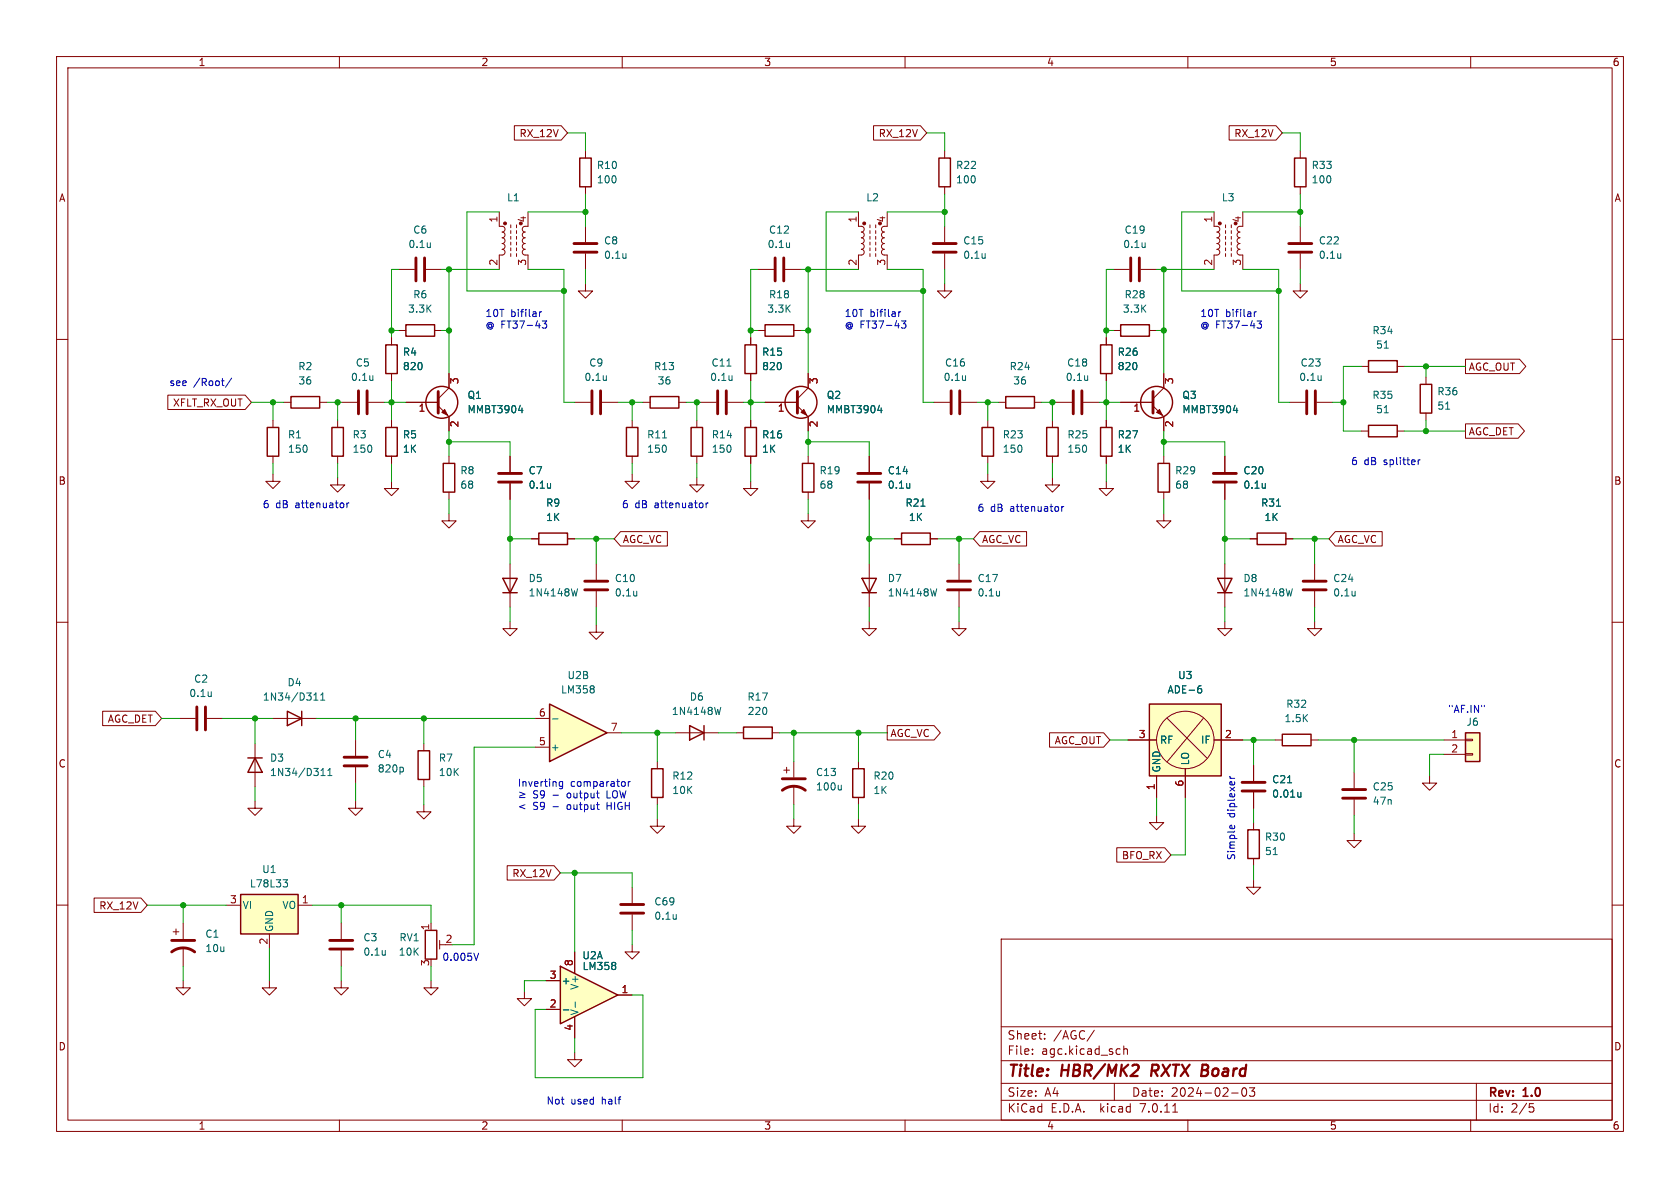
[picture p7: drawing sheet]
<svg xmlns="http://www.w3.org/2000/svg" width="297mm" height="210mm" viewBox="0 0 297 210" stroke-linecap="round" stroke-linejoin="round" font-family="sans-serif">
<g fill="none" stroke="#840000" stroke-width=".18">
<path d="M10 10h277v190h-277zM12 12h273v186h-273zM60 10v2M110 10v2M160 10v2M210 10v2M260 10v2M151.8 37.5v2.5l.7 .1 .3 .4-.2 .4-.3 .1 .3 .1 .2 .4-.2 .4-.3 .1 .3 .1 .2 .3-.1 .5-.4 .2 .4 .1 .1 .5-.2 .3-.3 .1 .3 .1 .2 .4-.3 .4-.7 .1v2.5M153.8 39.8v.5M154.8 39.8v.5M156.8 37.5v2.5M167 26.7v1.2"/>
<path d="M167 33v1.3M214.6 37.5v2.5l.8 .1 .2 .4-.1 .4-.4 .1 .4 .1 .1 .4-.1 .4-.4 .1 .3 .1 .2 .3-.1 .5-.4 .2 .4 .1 .1 .5-.2 .3-.3 .1 .4 .1 .1 .4-.3 .4-.7 .1v2.5M216.7 39.8v.5M217.7 39.8v.5M219.7 37.5v2.5M229.9 26.7v1.2M229.9 33v1.3M10 60h2M69.2 59.7v1.3M70.5 58.4h1.3M70.5 47.6h2.8M75.3 47.6h2.8"/>
<path d="M76.8 58.4h1.3M132.7 59.7v1.3M134 58.4h1.3M134 47.6h2.8M138.8 47.6h2.8M140.3 58.4h1.3M153.8 40.8v.5M153.8 41.8v.5M153.8 42.8v.5M153.8 43.8v.5M153.8 44.8v.5M154.8 40.8v.5"/>
<path d="M154.8 41.8v.5M154.8 42.8v.5M154.8 43.8v.5M154.8 44.8v.5M156.3 40l-.3 .1-.2 .4 .2 .4 .3 .1-.3 .1-.2 .3 .1 .4 .4 .2-.4 .2v.5l.1 .3 .3 .1-.3 .1-.2 .4 .2 .3 .3 .2-.3 .1-.2 .4 .3 .4 .7 .1v2.5M167 50.2v1.2h1.3l-1.3 1.3-1.3-1.3h1.3M167 40v2.8M167 44.8v2.8M195.6 59.7v1.3M196.8 58.4h1.3M196.8 47.6h2.8M201.7 47.6h2.8"/>
<path d="M203.2 58.4h1.3M216.7 40.8v.5M216.7 41.8v.5M216.7 42.8v.5M216.7 43.8v.5M216.7 44.8v.5M217.7 40.8v.5M217.7 41.8v.5M217.7 42.8v.5M217.7 43.8v.5M217.7 44.8v.5M219.2 40l-.3 .1-.2 .4 .1 .4 .4 .1-.3 .1-.2 .3 .1 .4 .4 .2-.4 .2-.1 .5 .2 .3 .3 .1-.4 .1-.1 .4 .2 .3 .3 .2-.4 .1-.1 .4 .3 .4 .7 .1v2.5"/>
<path d="M229.9 50.2v1.2h1.2l-1.2 1.3-1.3-1.3h1.3M229.9 40v2.8M229.9 44.8v2.8M285 60h2M48.3 74.3v1.3M50.2 71.1h1.2M56.5 71.1h1.3M59.7 74.3v1.3M60.3 71.1h2.8M65.2 71.1h2.7M69.2 66v1.3M69.2 74.3v1.3"/>
<path d="M71.8 71.1h5.7M77.5 71.8l1.9 1.9v2.5M79.4 66v2.6l-1.9 1.9M132.7 66v1.3M132.7 74.3v1.3M135.3 71.1h5.7M141 71.8l1.9 1.9v2.5M142.9 66v2.6l-1.9 1.9M165.1 71.1h2.8M169.9 71.1h2.8M174.6 74.3v1.3M176.5 71.1h1.3"/>
<path d="M182.9 71.1h1.2M186.1 74.3v1.3M186.7 71.1h2.8M191.5 71.1h2.8M195.6 66v1.3M195.6 74.3v1.3M198.1 71.1h5.7M203.8 71.8l1.9 1.9v2.5M205.7 66v2.6l-1.9 1.9M228 71.1h2.8M232.8 71.1h2.8M240.7 64.8h1.2"/>
<path d="M240.7 76.2h1.2M247 64.8h1.3M247 76.2h1.3M252.1 66.7v1.2M252.1 73v1.3M48.3 83.8v1.3h1.2l-1.2 1.3-1.3-1.3h1.3M48.3 80.6v1.3M59.7 84.5v1.2h1.3l-1.3 1.3-1.3-1.3h1.3M59.7 80.6v1.3M69.2 85.1v1.3h1.3l-1.3 1.2-1.3-1.2h1.3M69.2 80.6v1.3M79.4 90.8v1.3h1.2l-1.2 1.2-1.3-1.2h1.3"/>
<path d="M79.4 80.6v1.3M79.4 87v1.3M90.2 80.6v2.8M90.2 85.5v2.8M90.2 99.7v7.6M94 95.3h1.2M100.3 95.3h1.3M105.4 99.7v2.8M111.8 83.8v1.3h1.2l-1.2 1.3-1.3-1.3h1.3M123.2 84.5v1.2h1.3l-1.3 1.3-1.3-1.3h1.3M132.7 85.1v1.3h1.3l-1.3 1.2-1.3-1.2h1.3M132.7 80.6v1.3"/>
<path d="M142.9 90.8v1.3h1.2l-1.2 1.2-1.3-1.2h1.3M153.7 99.7v7.6M169.5 99.7v2.8M174.6 83.8v1.3h1.3l-1.3 1.3-1.2-1.3h1.2M174.6 80.6v1.3M186.1 84.5v1.2h1.2l-1.2 1.3-1.3-1.3h1.3M186.1 80.6v1.3M195.6 85.1v1.3h1.2l-1.2 1.2-1.3-1.2h1.3M195.6 80.6v1.3M205.7 80.6v1.3M205.7 87v1.3M216.5 80.6v2.8"/>
<path d="M216.5 85.5v2.8M10 110h2M90.2 109.9v1.2h1.2l-1.2 1.3-1.3-1.3h1.3M105.4 110.5v1.3h1.3l-1.3 1.2-1.3-1.2h1.3M105.4 104.5v2.8M153.7 109.9v1.2h1.2l-1.2 1.3-1.3-1.3h1.3M169.5 109.9v1.2h1.3l-1.3 1.3-1.2-1.3h1.2M169.5 104.5v2.8M285 110h2M31.7 127h2.8M36.6 127h2.8M45.1 131.4v7.7"/>
<path d="M48.3 127h7.6M62.9 130.8v2.8M62.9 135.6v2.8M74.9 131.4v1.3M74.9 137.8v1.3M116.2 134.6v1.3M119.4 129.5h7.6M130.2 129.5h1.2M136.5 129.5h1.3M138.6 136.1h1M139.1 135.6v1.1M140.3 134.6v2.8"/>
<path d="M140.3 138.9v3.3M10 160h2M45.1 141.6v1.3h1.3l-1.3 1.2-1.3-1.2h1.3M62.9 141.6v1.3h1.2l-1.2 1.2-1.3-1.2h1.3M74.9 142.2v1.3h1.3l-1.3 1.3-1.2-1.3h1.2M111.8 156.8v2.8M116.2 144.8v1.3h1.3l-1.3 1.2-1.3-1.2h1.3M116.2 141v1.2M140.3 144.8v1.3h1.3l-1.3 1.2-1.2-1.2h1.2M151.8 144.8v1.3h1.2l-1.2 1.2-1.3-1.2h1.3M285 160h2M30.6 164.7h1"/>
<path d="M31.1 164.2v1M32.4 173.4v1.2h1.3l-1.3 1.3-1.3-1.3h1.3M32.4 163.2v2.8M32.4 167.5v3.3M40 160h2.5M47.6 173.4v1.2h1.3l-1.3 1.3-1.2-1.3h1.2M47.6 165.1v2.5M52.7 160h2.5M60.3 173.4v1.2h1.3l-1.3 1.3-1.2-1.3h1.2M60.3 163.2v2.8M60.3 168v2.8M76.2 173.4v1.2h1.3l-1.3 1.3-1.3-1.3h1.3"/>
<path d="M76.2 163.2v1.3M77.7 166.2v1.6M77.7 167h1M101.6 168.3v3.8M101.6 179.7v3.8M111.8 161.7v2.8M177 166h108v32h-108zM60 198v2M110 198v2M160 198v2M177 194.5h108M177 191.5h108"/>
<path d="M177 187.5h108M177 181.5h108M182.5 186.3v.1M182.5 185.5v.1M184.7 183.6v.1M184.7 182.8v.1M193.5 182.1l-1.3 2M197 191.5v3M197.9 185.4l.1 .1M198 186.3l-.1 .1M198.7 184.9v1.5M198.7 185.5l.2-.1 .3 .1 .1 .9"/>
<path d="M207.3 196.6h.9M210 198v2M217.7 193.2h1.2M219.7 192.4l.2-.1a.81 .81 0 0 1 .6 .6 .81 .81 0 0 1-.3 .8l-.2 .1a.81 .81 0 0 1-.3-1.4zM220.9 192.3h.9l-.5 .6 .4 .1v.7l-.2 .1h-.4l-.2-.1M260 198v2M261 191.5v6.5M270.4 195.1h.7M270.5 195.7h.4l.3 .3-.2 .5-.5 .1"/>
</g>
<path d="M203.6 189.3h.8M203.7 188.2l-.2 2" fill="none" stroke="#840000" stroke-width=".4"/>
<g fill="none" stroke="#840000" stroke-width=".25">
<path d="M166 27.9h2v5.1h-2zM228.9 27.9h2v5.1h-2zM71.8 57.4h5v2h-5zM135.3 57.4h5v2h-5zM198.1 57.4h5.1v2h-5.1zM47.2 75.6h2.1v5h-2.1zM51.4 70.1h5.1v2h-5.1zM58.7 75.6h2v5h-2zM68.2 61h2v5h-2zM68.2 75.6h2v5h-2zM131.7 61h2v5h-2zM131.7 75.6h2v5h-2z"/>
<path d="M173.6 75.6h2v5h-2zM177.8 70.1h5.1v2h-5.1zM185 75.6h2.1v5h-2.1zM194.6 75.6h2v5h-2zM194.6 61h2v5h-2zM241.9 63.8h5.1v2h-5.1zM241.9 75.2h5.1v2h-5.1zM251.1 67.9h2v5.1h-2zM78.4 81.9h2v5.1h-2zM95.2 94.2h5.1v2.1h-5.1zM204.7 81.9h2.1v5.1h-2.1zM88.9 102.2h2.5l-1.2 2.6z"/>
<path d="M88.9 104.8h2.5M152.4 102.2h2.5l-1.2 2.6zM152.4 104.8h2.5M43.8 134h2.6M45.1 134l1.3 2.5h-2.6zM50.8 125.7l2.5 1.3-2.5 1.3zM53.3 125.7v2.6M73.9 132.7h2v5.1h-2zM115.2 135.9h2v5.1h-2zM121.9 128.3l2.6 1.2-2.6 1.3zM124.5 128.3v2.5M131.4 128.5h5.1v2.1h-5.1z"/>
<path d="M42.5 158.1h10.2v7h-10.2zM75.2 164.5h2v5h-2z"/>
<circle cx="78.1" cy="71.1" r="2.82"/>
<circle cx="141.6" cy="71.1" r="2.82"/>
<circle cx="204.5" cy="71.1" r="2.82"/>
</g>
<g fill="none" stroke="#840000" stroke-width=".51">
<path d="M73.5 45.6v4.1M75.1 45.6v4.1M137 45.6v4.1M138.6 45.6v4.1M165 43.1h4M165 44.6h4M199.9 45.6v4.1M201.4 45.6v4.1M227.8 43.1h4.1M227.8 44.6h4.1M63.4 69.1v4.1M64.9 69.1v4.1"/>
<path d="M77.5 69.2v3.8M141 69.2v3.8M168.1 69.1v4.1M169.7 69.1v4.1M189.7 69.1v4.1M191.3 69.1v4.1M203.8 69.2v3.8M231 69.1v4.1M232.5 69.1v4.1M88.1 83.7h4.1M88.1 85.2h4.1M214.5 83.7h4.1"/>
<path d="M214.5 85.2h4.1M103.4 102.7h4M103.4 104.3h4M167.5 102.7h4.1M167.5 104.3h4.1M34.8 125v4M36.3 125v4M60.8 133.9h4.1M60.8 135.4h4.1M138.3 139.7a3.3 3.3 0 0 1 4.1 0M138.3 137.7h4.1M109.7 159.9h4.1"/>
<path d="M30.4 168.3a3.3 3.3 0 0 1 4 0M30.4 166.2h4M58.3 166.2h4.1M58.3 167.8h4.1M109.7 161.4h4.1"/>
</g>
<g fill="none" stroke="#006464" stroke-width=".18">
<path d="M76.1 42.9v.9M76.1 43.6l-.1 .1M139.6 42.9v.9M139.6 43.6l-.1 .1M174.2 44.8v.9M174.2 45.5l-.1 .1M202.4 42.9v.9M202.4 43.6v.1M237 44.8v.9M237 45.5v.1M65.9 66.4v.9M65.9 67.1v.1"/>
<path d="M91.7 72.5h.8M92.3 72.1v.9M155.2 72.5h.8M155.8 72.1v.9M170.7 66.4v.9M170.7 67.1l-.1 .1M192.3 66.4v.9M192.3 67.1l-.1 .1M218 72.5h.8M218.6 72.1v.9M233.6 66.4v.9M233.6 67.1l-.1 .1"/>
<path d="M244.7 61.5h.7M244.7 73h.7M255.6 72.3h.7M97.3 85.5v.8M97.3 86.2h.1M223.7 85.5v.8M223.7 86.2h-.1M102.1 104.1l-.3 1.3M112.6 104.5v.9M112.6 105.2l-.1 .1M165.6 104.1l-.3 1.3M176.7 104.5v.9"/>
<path d="M176.7 105.2l-.1 .1M37.3 122.3v.8M37.3 123v.1M55.5 123.8h.7M55.5 122.9l.3-.4v1.3M56.7 123.8h.7M56.7 122.9l.4-.4v1.3M56.7 137.1h.8M56.7 136.2l.4-.4v1.3M58 137.1h.7M58 136.2l.3-.4v1.3M71.1 135.6l.2 .3v.3l-.2 .3"/>
<path d="M127.4 125l-.3 1.3M148.7 138.8v.8M148.7 139.5l-.2 .1M50 155.5h.8l-.4 .5 .4 .1v.4l-.2 .3h-.4M68.1 168v.9M68.1 168.7v.1M101.7 177.1v1M119.6 161.7v.8M119.6 162.4h-.1"/>
</g>
<g fill="#840000" stroke="#840000" stroke-width=".18">
<path d="M78.1 72.9l.5-.5 .5 1z"/>
<path d="M204.5 72.9l.5-.5 .5 1z"/>
<path d="M141.6 72.9l.5-.5 .5 1z"/>
<circle cx="215.6" cy="39.5" r=".25"/>
<circle cx="152.8" cy="39.5" r=".25"/>
</g>
<path d="M42.5 158.1h10.2v7h-10.2z" fill="#ffffc2" stroke="#ffffc2" stroke-width=".18"/>
<path d="M97.2 124.5l10.1 5-10.1 5.1z" fill="#ffffc2"/>
<path d="M114.9 70.1h5.1v2h-5.1zM141.9 81.9h2v5.1h-2zM159.4 94.2h5.1v2.1h-5.1zM215.3 102.2h2.5l-1.3 2.6zM215.3 104.8h2.5M97.2 124.5l10.1 5-10.1 5.1zM150.7 135.9h2.1v5.1h-2.1zM259.1 129.5h2.5v5.1h-2.5z" fill="none" stroke="#840000" stroke-width=".25"/>
<g fill="none" stroke="#840000" stroke-width=".18">
<path d="M88.3 37.5v2.5l.7 .1 .3 .4-.2 .4-.3 .1 .3 .1 .2 .4-.2 .4-.3 .1 .3 .1 .2 .3-.1 .5-.4 .2 .4 .1 .1 .5-.2 .3-.3 .1 .3 .1 .2 .4-.3 .4-.7 .1v2.5M90.3 39.8v.5M91.3 39.8v.5M93.3 37.5v2.5M90.3 40.8v.5M90.3 41.8v.5M90.3 42.8v.5M90.3 43.8v.5M90.3 44.8v.5M91.3 40.8v.5M91.3 41.8v.5M91.3 42.8v.5"/>
<path d="M91.3 43.8v.5M91.3 44.8v.5M92.8 40l-.3 .1-.2 .4 .2 .4 .3 .1-.3 .1-.2 .3 .1 .4 .4 .2-.4 .2v.5l.1 .3 .3 .1-.3 .1-.2 .4 .2 .3 .3 .2-.3 .1-.2 .4 .3 .4 .7 .1v2.5M103.5 40v2.8M103.5 44.8v2.8M113.7 71.1h1.2M120 71.1h1.3M123.8 71.1h2.8M128.7 71.1h2.7M142.9 80.6v1.3M142.9 87v1.3M153.7 80.6v2.8"/>
<path d="M153.7 85.5v2.8M158.1 95.3h1.3M164.5 95.3h1.2M216.5 99.7v7.6M216.5 109.9v1.2h1.3l-1.3 1.3-1.2-1.3h1.2M94.6 132.1h2.6M94.6 127h2.6M107.3 129.5h2.6M151.8 134.6v1.3M239.4 136.5v2.8M252.7 137.2v1.2h1.3l-1.3 1.3-1.2-1.3h1.2M255.3 130.8h3.8"/>
<path d="M255.3 133.4h3.8M259.1 133.2h1.2v.3h-1.2zM259.1 130.7h1.2v.2h-1.2zM151.8 141v1.2M239.4 141.4v2.7M92.7 175.3v1.2h1.3l-1.3 1.3-1.3-1.3h1.3M111.8 167v1.3h1.2l-1.2 1.2-1.3-1.2h1.3"/>
</g>
<path d="M110.7 44.8v.9M110.7 45.5l-.1 .1M128.5 64.7h.7M129.4 66.4v.9M129.4 67.1v.1M160.8 85.5v.8M160.8 86.2h.1M162.8 89.5h.7M228.5 104.1l-.3 1.3M97.7 127.1h1M105 121.4v.3M105 121.9v.5" fill="none" stroke="#006464" stroke-width=".18"/>
<path d="M101.5 43.1h4M101.5 44.6h4M126.9 69.1v4.1M128.4 69.1v4.1M151.6 83.7h4.1M151.6 85.2h4.1M237.4 139.6h4M237.4 141.1h4" fill="none" stroke="#840000" stroke-width=".51"/>
<circle cx="89.3" cy="39.5" r=".25" fill="#840000" stroke="#840000" stroke-width=".18"/>
<path d="M259.1 129.5h2.5v5.1h-2.5z" fill="#ffffc2" stroke="#ffffc2" stroke-width=".18"/>
<path d="M99.1 170.8l10.1 5.1-10.1 5.1z" fill="#ffffc2"/>
<path d="M102.5 27.9h2v5.1h-2zM110.7 75.6h2.1v5h-2.1zM122.2 75.6h2v5h-2zM222.2 94.2h5.1v2.1h-5.1zM203.2 124.5h12.7v12.7h-12.7zM226.7 129.8h5.1v2h-5.1zM220.6 146.7h2v5.1h-2zM99.1 170.8l10.1 5.1-10.1 5.1z" fill="none" stroke="#840000" stroke-width=".25"/>
<g fill="none" stroke="#840000" stroke-width=".18">
<path d="M90.9 22.2h8.3l1.1 1.3-1.1 1.3h-8.3zM103.5 26.7v1.2M103.5 33v1.3M154.4 22.2h8.3l1.1 1.3-1.1 1.3h-8.3zM217.3 22.2h8.3l1.1 1.3-1.1 1.3h-8.3zM69.2 59.7v1.3M103.5 50.2v1.2h1.3l-1.3 1.3-1.3-1.3h1.3M132.7 59.7v1.3M195.6 59.7v1.3M29.7 69.8h13.6l1.1 1.3-1.1 1.3h-13.6zM69.2 66v1.3M69.2 74.3v1.3"/>
<path d="M71.8 71.1h5.7M79.4 66v2.6M79.4 73.7v2.5M101.6 71.1h2.8M106.4 71.1h2.8M111.8 74.3v1.3M123.2 74.3v1.3M132.7 66v1.3M132.7 74.3v1.3M135.3 71.1h5.7M142.9 66v2.6M142.9 73.7v2.5"/>
<path d="M195.6 66v1.3M195.6 74.3v1.3M198.1 71.1h5.7M205.7 66v2.6M205.7 73.7v2.5M259.1 74.9h9.3l1.1 1.3-1.1 1.3h-9.3zM259.1 63.5h9.5l1.2 1.3-1.2 1.2h-9.5zM69.2 80.6v1.3M90.2 80.6v2.8M90.2 85.5v2.8M94 95.3h1.2M100.3 95.3h1.3"/>
<path d="M109.7 94h8.3v2.5h-8.3l-1.1-1.2zM111.8 80.6v1.3M123.2 80.6v1.3M132.7 80.6v1.3M153.7 80.6v2.8M153.7 85.5v2.8M158.1 95.3h1.3M164.5 95.3h1.2M173.2 94h8.3v2.5h-8.3l-1.1-1.2zM195.6 80.6v1.3M205.7 90.8v1.3h1.3l-1.3 1.2-1.2-1.2h1.2M216.5 80.6v2.8"/>
<path d="M216.5 85.5v2.8M221 95.3h1.2M227.3 95.3h1.3M232.4 99.7v2.8M236.1 94h8.3v2.5h-8.3l-1.2-1.2zM232.4 109.9v1.2h1.3l-1.3 1.3-1.3-1.3h1.3M232.4 104.5v2.8M18.1 125.7h9.4l1.1 1.3-1.1 1.3h-9.4zM156.8 128.3h8.3l1.1 1.2-1.1 1.3h-8.3zM185.5 129.5h9.6l1.1 1.3-1.1 1.3h-9.6zM199.4 130.8h5.1M204.5 137.2v3.8"/>
<path d="M206.4 127l7 7M209.5 135.9v5.1M212.7 127l-6.3 7.6M214.6 130.8h5.1M221.6 135.3v2.7M225.4 130.8h1.3M231.8 130.8h1.2M16.6 158.7h8.3l1.1 1.3-1.1 1.3h-8.3zM89.7 153h8.2l1.2 1.3-1.2 1.3h-8.2zM197.4 149.9h8.5l1.1 1.2-1.1 1.3h-8.5zM204.5 144.1v1.3h1.2l-1.2 1.3-1.3-1.3h1.3M221.6 155.6v1.2h1.3l-1.3 1.3-1.3-1.3h1.3"/>
<path d="M221.6 140.1v2.8M221.6 145.4v1.3M221.6 151.8v1.2M239.4 147.3v1.3h1.3l-1.3 1.3-1.3-1.3h1.3M96.5 178.4h2.6M96.5 173.4h2.6M101.6 168.3v3.8M101.6 179.7v3.8M109.2 175.9h2.6M101.6 186.1v1.2h1.3l-1.3 1.3-1.3-1.3h1.3"/>
<circle cx="209.5" cy="130.8" r="5.1"/>
</g>
<g fill="none" stroke="#006464" stroke-width=".18">
<path d="M91.7 72.5h.8M92.3 72.1v.9M107.2 66.4v.9M107.2 67.1l-.1 .1M117.1 77.4h.8M155.2 72.5h.8M155.8 72.1v.9M218 72.5h.8M218.6 72.1v.9M97.3 85.5v.8M97.3 86.2h.1M160.8 85.5v.8"/>
<path d="M160.8 86.2h.1M162.8 89.5h.7M223.7 85.5v.8M223.7 86.2h-.1M225.7 89.5h.7M239.6 104.5v.9M239.6 105.2l-.1 .1M212 121.7l.3 .1 .2 .2-.1 .4-.4 .1M212.3 121.2l-.3 .1M227.6 138.4h.7M225.1 151.1h.7M230 140.1v.8"/>
<path d="M230 140.8l-.4 .1M99.6 178.5h1M101.7 177.1v1M108.8 170.2v.3M108.8 170.8v.5"/>
</g>
<path d="M203.2 124.5h12.7v12.7h-12.7z" fill="#ffffc2" stroke="#ffffc2" stroke-width=".18"/>
<path d="M104.6 69.1v4.1M106.2 69.1v4.1M230.4 102.7h4M230.4 104.3h4M219.6 138.3h4M219.6 139.8h4" fill="none" stroke="#840000" stroke-width=".51"/>
<g fill="none" stroke="#0000c2" stroke-width=".18">
<path d="M95.4 55.1v.9M95.7 55.1l-.3 .3M95.9 56.7h.8l-.5 .5 .4 .1v.6l-.2 .1-.5-.1M158.9 55.1v.9M159.2 55.1l-.3 .3M159.4 56.7h.8l-.5 .5 .4 .1v.6l-.2 .1-.5-.1M221.7 55.1v.9M222.1 55.1l-.4 .3M222.2 56.7h.8l-.4 .5 .4 .1v.6l-.2 .1-.6-.1M39.1 67.3h.5M39.5 68.2h.1M41 66.8l-1.1 1.7"/>
<path d="M61.3 88.9v.9M61.7 88.9l-.4 .3M124.8 88.9v.9M125.2 88.9l-.4 .3M187.7 89.5v.9M188.1 89.5l-.4 .3M250.7 81.3v.8M251.1 81.3l-.4 .2M99.5 138.2v1l-.3 .2h-.3M99.5 138.2h-.4l-.2 .2 .1 .5h.5M110.3 138.2l.2 .2v.4l-.2 .2M111.1 138.2v.8"/>
<path d="M111.4 138.2l-.3 .2M217.4 137.2l.3 .4M217.4 137.6h.9M262.4 124.7v.2M217.4 146.3l.1-.4h.2l.2 .6M218.2 145.9l.1 .4M84.6 168.5l-.4 1.3"/>
</g>
<g fill="none" stroke="#009600" stroke-width=".18">
<path d="M88.3 37.5h-5.8v13.9h17.2M93.3 37.5h10.2M100.3 23.5h3.2v3.2M103.5 34.3v5.7M151.8 37.5h-5.8v13.9h17.2M156.8 37.5h10.2M163.8 23.5h3.2v3.2M167 34.3v5.7M214.6 37.5h-5.7v13.9h17.2M219.7 37.5h10.2M226.7 23.5h3.2v3.2M229.9 34.3v5.7"/>
<path d="M69.2 58.4h1.3M70.5 47.6h-1.3v12.1M78.1 47.6h10.2M78.1 58.4h1.3M79.4 47.6v18.4M93.3 47.6h6.4v23.5h1.9M103.5 47.6v2.6M132.7 58.4h1.3M134 47.6h-1.3v12.1M141.6 47.6h10.2M141.6 58.4h1.3M142.9 47.6v18.4"/>
<path d="M156.8 47.6h6.4v23.5h1.9M167 47.6v2.6M195.6 58.4h1.2M196.8 47.6h-1.2v12.1M204.5 47.6h10.1M204.5 58.4h1.2M205.7 47.6v18.4M219.7 47.6h6.4v23.5h1.9M229.9 47.6v2.6M44.4 71.1h5.8M48.3 71.1v3.2M57.8 71.1h2.5"/>
<path d="M59.7 71.1v3.2M67.9 71.1h3.9M69.2 67.3v7M79.4 78.1h10.8v2.5M79.4 76.2v4.4M109.2 71.1h4.5M111.8 71.1v3.2M121.3 71.1h2.5M123.2 71.1v3.2M131.4 71.1h3.9M132.7 67.3v7M142.9 78.1h10.8v2.5"/>
<path d="M142.9 76.2v4.4M172.7 71.1h3.8M174.6 71.1v3.2M184.1 71.1h2.6M186.1 71.1v3.2M194.3 71.1h3.8M195.6 67.3v7M205.7 78.1h10.8v2.5M205.7 76.2v4.4M235.6 71.1h1.9M240.7 64.8h-3.2v11.4h3.2M248.3 76.2h10.8"/>
<path d="M248.3 64.8h10.8M252.1 64.8v1.9M252.1 74.3v1.9M48.3 81.9v1.9M59.7 81.9v2.6M69.2 81.9v3.2M79.4 88.3v2.5M90.2 95.3h3.8M90.2 88.3v11.4M101.6 95.3h7M105.4 95.3v4.4M111.8 81.9v1.9"/>
<path d="M123.2 81.9v2.6M132.7 81.9v3.2M142.9 88.3v2.5M153.7 95.3h4.4M153.7 88.3v11.4M165.7 95.3h6.4M169.5 95.3v4.4M174.6 81.9v1.9M186.1 81.9v2.6M195.6 81.9v3.2M205.7 88.3v2.5M216.5 95.3h4.5"/>
<path d="M216.5 88.3v11.4M228.6 95.3h6.3M232.4 95.3v4.4M90.2 107.3v2.6M105.4 107.3v3.2M153.7 107.3v2.6M169.5 107.3v2.6M216.5 107.3v2.6M232.4 107.3v2.6M28.6 127h3.1M39.4 127h8.9M45.1 127v4.4"/>
<path d="M45.1 139.1v2.5M55.9 127h38.7M62.9 127v3.8M62.9 138.4v3.2M74.9 127v4.4M74.9 139.1v3.1M94.6 132.1h-10.8v34.9h-3.8M109.9 129.5h9.5M116.2 129.5v5.1M127 129.5h3.2M137.8 129.5h19M140.3 129.5v5.1"/>
<path d="M151.8 129.5v5.1M196.2 130.8h3.2M219.7 130.8h5.7M221.6 130.8v4.5M233 130.8h22.3M239.4 130.8v5.7M255.3 133.4h-2.6v3.8M99.1 154.3h12.7v2.5M101.6 154.3v14M116.2 142.2v2.6M140.3 142.2v2.6M151.8 142.2v2.6"/>
<path d="M204.5 141v3.1M209.5 141v10.1h-2.5M221.6 142.9v2.5M221.6 153v2.6M239.4 144.1v3.2M26 160h14M32.4 160v3.2M32.4 170.8v2.6M47.6 167.6v5.8M55.2 160h21v3.2M60.3 160v3.2M60.3 170.8v2.6"/>
<path d="M76.2 170.8v2.6M96.5 173.4h-3.8v1.9M111.8 175.9h1.9v14.6h-19.1v-12.1h1.9M111.8 164.5v2.5M101.6 183.5v2.6"/>
</g>
<g fill="#009600" stroke="#009600" stroke-width=".18">
<circle cx="69.2" cy="58.4" r=".46"/>
<circle cx="79.4" cy="58.4" r=".46"/>
<circle cx="59.7" cy="71.1" r=".46"/>
<circle cx="79.4" cy="47.6" r=".46"/>
<circle cx="69.2" cy="71.1" r=".46"/>
<circle cx="48.3" cy="71.1" r=".46"/>
<circle cx="79.4" cy="78.1" r=".46"/>
<circle cx="90.2" cy="95.3" r=".46"/>
<circle cx="105.4" cy="95.3" r=".46"/>
<circle cx="74.9" cy="127" r=".46"/>
<circle cx="116.2" cy="129.5" r=".46"/>
<circle cx="101.6" cy="154.3" r=".46"/>
<circle cx="132.7" cy="71.1" r=".46"/>
<circle cx="103.5" cy="37.5" r=".46"/>
<circle cx="132.7" cy="58.4" r=".46"/>
<circle cx="111.8" cy="71.1" r=".46"/>
<circle cx="123.2" cy="71.1" r=".46"/>
<circle cx="99.7" cy="51.4" r=".46"/>
<circle cx="45.1" cy="127" r=".46"/>
<circle cx="32.4" cy="160" r=".46"/>
<circle cx="62.9" cy="127" r=".46"/>
<circle cx="60.3" cy="160" r=".46"/>
<circle cx="232.4" cy="95.3" r=".46"/>
<circle cx="221.6" cy="130.8" r=".46"/>
<circle cx="239.4" cy="130.8" r=".46"/>
<circle cx="216.5" cy="95.3" r=".46"/>
<circle cx="151.8" cy="129.5" r=".46"/>
<circle cx="142.9" cy="78.1" r=".46"/>
<circle cx="153.7" cy="95.3" r=".46"/>
<circle cx="169.5" cy="95.3" r=".46"/>
<circle cx="140.3" cy="129.5" r=".46"/>
<circle cx="142.9" cy="47.6" r=".46"/>
<circle cx="142.9" cy="58.4" r=".46"/>
<circle cx="163.2" cy="51.4" r=".46"/>
<circle cx="167" cy="37.5" r=".46"/>
<circle cx="205.7" cy="58.4" r=".46"/>
<circle cx="205.7" cy="47.6" r=".46"/>
<circle cx="195.6" cy="71.1" r=".46"/>
<circle cx="195.6" cy="58.4" r=".46"/>
<circle cx="229.9" cy="37.5" r=".46"/>
<circle cx="226.1" cy="51.4" r=".46"/>
<circle cx="237.5" cy="71.1" r=".46"/>
<circle cx="205.7" cy="78.1" r=".46"/>
<circle cx="252.1" cy="76.2" r=".46"/>
<circle cx="252.1" cy="64.8" r=".46"/>
<circle cx="186.1" cy="71.1" r=".46"/>
<circle cx="174.6" cy="71.1" r=".46"/>
</g>
<g font-size="2.8" fill="#840000">
<text x="178" y="190.9">Title:</text>
<text x="187.7" y="190.9">HBR/MK2</text>
<text x="204.4" y="190.9">RXTX Board</text>
</g>
<g font-size="2.1" fill="#840000">
<text x="178" y="184">Sheet:</text>
<text x="186.2" y="184">/AGC/</text>
<text x="178" y="186.7">File:</text>
<text x="184.1" y="186.7">agc.kicad_sch</text>
<text x="178" y="196.9">KiCad</text>
<text x="178" y="194.1">Size:</text>
<text x="184.7" y="194.1">A4</text>
<text x="185.7" y="196.9">E.D.A.</text>
<text x="194.6" y="196.9">kicad</text>
<text x="200" y="194.1">Date:</text>
<text x="201.8" y="196.9">7.0.11</text>
<text x="207" y="194.1">2024-02-03</text>
<text x="263" y="194.3">Rev:</text>
<text x="263" y="196.9">Id:</text>
<text x="267.1" y="196.9">2/5</text>
<text x="269.4" y="194.3">1.0</text>
</g>
<g font-size="1.8" fill="#840000">
<text x="35" y="11.9">1</text>
<text x="85" y="11.9">2</text>
<text x="135" y="11.9">3</text>
<text x="185" y="11.9">4</text>
<text x="235" y="11.9">5</text>
<text x="285" y="11.9">6</text>
<text x="91.7" y="24.4">RX_12V</text>
<text x="155.2" y="24.4">RX_12V</text>
<text x="218.1" y="24.4">RX_12V</text>
<text x="10.3" y="35.9">A</text>
<text x="285.3" y="35.9">A</text>
<text x="259.6" y="65.7">AGC_OUT</text>
<text x="30.5" y="72.1">XFLT_RX_OUT</text>
<text x="259.6" y="77.2">AGC_DET</text>
<text x="10.3" y="85.9">B</text>
<text x="285.3" y="85.9">B</text>
<text x="110" y="96.2">AGC_VC</text>
<text x="173.5" y="96.2">AGC_VC</text>
<text x="236.4" y="96.2">AGC_VC</text>
<text x="19" y="128">AGC_DET</text>
<text x="157.3" y="130.5">AGC_VC</text>
<text x="186.4" y="131.8">AGC_OUT</text>
<text x="10.3" y="135.9">C</text>
<text x="285.3" y="135.9">C</text>
<text x="90.5" y="155.3">RX_12V</text>
<text x="198.2" y="152.1">BFO_RX</text>
<text x="17.4" y="161">RX_12V</text>
<text x="10.3" y="185.9">D</text>
<text x="285.3" y="185.9">D</text>
<text x="35" y="199.9">1</text>
<text x="85" y="199.9">2</text>
<text x="135" y="199.9">3</text>
<text x="185" y="199.9">4</text>
<text x="235" y="199.9">5</text>
<text x="285" y="199.9">6</text>
</g>
<g font-size="1.8" fill="#006464">
<text x="89.5" y="35.8">L1</text>
<text x="105.4" y="32.6">100</text>
<text x="105.4" y="30.1">R10</text>
<text x="153" y="35.8">L2</text>
<text x="168.9" y="32.6">100</text>
<text x="168.9" y="30.1">R22</text>
<text x="215.9" y="35.8">L3</text>
<text x="231.8" y="32.6">100</text>
<text x="231.8" y="30.1">R33</text>
<text x="73" y="41.5">C6</text>
<text x="135.8" y="41.5">C12</text>
<text x="198.7" y="41.5">C19</text>
<text x="72.1" y="44">0.1u</text>
<text x="106.7" y="43.4">C8</text>
<text x="106.7" y="45.9">0.1u</text>
<text x="135.6" y="44">0.1u</text>
<text x="170.2" y="43.4">C15</text>
<text x="170.2" y="45.9">0.1u</text>
<text x="198.5" y="44">0.1u</text>
<text x="233.1" y="43.4">C22</text>
<text x="233.1" y="45.9">0.1u</text>
<text x="73" y="52.9">R6</text>
<text x="135.8" y="52.9">R18</text>
<text x="198.7" y="52.9">R28</text>
<text x="72" y="55.5">3.3K</text>
<text x="135.5" y="55.5">3.3K</text>
<text x="198.4" y="55.5">3.3K</text>
<text x="242.5" y="59.3">R34</text>
<text x="52.6" y="65.6">R2</text>
<text x="62.8" y="65">C5</text>
<text x="71.1" y="63.1">R4</text>
<text x="71.1" y="65.6">820</text>
<text x="104.1" y="65">C9</text>
<text x="115.5" y="65.6">R13</text>
<text x="125.7" y="65">C11</text>
<text x="134.6" y="65.6">820</text>
<text x="134.6" y="63.1">R15</text>
<text x="167" y="65">C16</text>
<text x="178.4" y="65.6">R24</text>
<text x="188.6" y="65">C18</text>
<text x="197.5" y="65.6">820</text>
<text x="197.5" y="63.1">R26</text>
<text x="229.8" y="65">C23</text>
<text x="243.2" y="61.8">51</text>
<text x="52.7" y="68.2">36</text>
<text x="61.9" y="67.5">0.1u</text>
<text x="82.6" y="70.7">Q1</text>
<text x="103.2" y="67.5">0.1u</text>
<text x="116.2" y="68.2">36</text>
<text x="125.4" y="67.5">0.1u</text>
<text x="146.1" y="70.7">Q2</text>
<text x="166.7" y="67.5">0.1u</text>
<text x="179" y="68.2">36</text>
<text x="188.3" y="67.5">0.1u</text>
<text x="208.9" y="70.7">Q3</text>
<text x="229.6" y="67.5">0.1u</text>
<text x="242.5" y="70.7">R35</text>
<text x="254" y="70.1">R36</text>
<text x="50.8" y="77.7">R1</text>
<text x="62.2" y="77.7">R3</text>
<text x="71.1" y="77.7">R5</text>
<text x="82.6" y="73.3">MMBT3904</text>
<text x="114.3" y="77.7">R11</text>
<text x="125.7" y="77.7">R14</text>
<text x="134.6" y="77.7">R16</text>
<text x="146.1" y="73.3">MMBT3904</text>
<text x="177.2" y="77.7">R23</text>
<text x="188.6" y="77.7">R25</text>
<text x="197.5" y="77.7">R27</text>
<text x="208.9" y="73.3">MMBT3904</text>
<text x="243.2" y="73.3">51</text>
<text x="254" y="72.6">51</text>
<text x="50.8" y="80.2">150</text>
<text x="62.2" y="80.2">150</text>
<text x="71.1" y="80.2">1K</text>
<text x="114.3" y="80.2">150</text>
<text x="125.7" y="80.2">150</text>
<text x="134.6" y="80.2">1K</text>
<text x="177.2" y="80.2">150</text>
<text x="188.6" y="80.2">150</text>
<text x="197.5" y="80.2">1K</text>
<text x="81.3" y="84">R8</text>
<text x="81.3" y="86.6">68</text>
<text x="93.4" y="84">C7</text>
<text x="93.4" y="86.6">0.1u</text>
<text x="96.4" y="89.8">R9</text>
<text x="144.8" y="84">R19</text>
<text x="144.8" y="86.6">68</text>
<text x="156.9" y="84">C14</text>
<text x="156.9" y="86.6">0.1u</text>
<text x="160" y="89.8">R21</text>
<text x="207.7" y="84">R29</text>
<text x="207.7" y="86.6">68</text>
<text x="219.7" y="84">C20</text>
<text x="219.7" y="86.6">0.1u</text>
<text x="222.8" y="89.8">R31</text>
<text x="96.4" y="92.3">1K</text>
<text x="160.6" y="92.3">1K</text>
<text x="223.4" y="92.3">1K</text>
<text x="93.4" y="103.1">D5</text>
<text x="93.4" y="105.6">1N4148W</text>
<text x="108.6" y="103.1">C10</text>
<text x="108.6" y="105.6">0.1u</text>
<text x="156.9" y="103.1">D7</text>
<text x="156.9" y="105.6">1N4148W</text>
<text x="172.7" y="103.1">C17</text>
<text x="172.7" y="105.6">0.1u</text>
<text x="219.7" y="103.1">D8</text>
<text x="219.7" y="105.6">1N4148W</text>
<text x="235.6" y="103.1">C24</text>
<text x="235.6" y="105.6">0.1u</text>
<text x="33.4" y="123.4">0.1u</text>
<text x="34.2" y="120.9">C2</text>
<text x="46.4" y="124.1">1N34/D311</text>
<text x="50.7" y="121.5">D4</text>
<text x="99.1" y="122.8">LM358</text>
<text x="100.2" y="120.2">U2B</text>
<text x="121.8" y="124.1">D6</text>
<text x="132" y="124.1">R17</text>
<text x="206.3" y="122.8">ADE-6</text>
<text x="208.2" y="120.2">U3</text>
<text x="227.3" y="125.3">R32</text>
<text x="118.7" y="126.6">1N4148W</text>
<text x="132.1" y="126.6">220</text>
<text x="205" y="131.7">RF</text>
<text x="212.2" y="131.7">IF</text>
<text x="227" y="127.9">1.5K</text>
<text x="259.2" y="128.5">J6</text>
<text x="47.6" y="134.8">D3</text>
<text x="47.6" y="137.4">1N34/D311</text>
<text x="66.7" y="134.2">C4</text>
<text x="66.7" y="136.8">820p</text>
<text x="77.5" y="134.8">R7</text>
<text x="77.5" y="137.4">10K</text>
<text x="97.3" y="132.9">+</text>
<text x="144.2" y="137.4">C13</text>
<text x="205.3" y="136.7" transform="rotate(-90 205.3 136.7)">GND</text>
<text x="210.4" y="135.4" transform="rotate(-90 210.4 135.4)">LO</text>
<text x="118.8" y="138">R12</text>
<text x="118.8" y="140.6">10K</text>
<text x="144.2" y="139.9">100u</text>
<text x="154.3" y="140.6">1K</text>
<text x="154.3" y="138">R20</text>
<text x="224.8" y="141.2">0.01u</text>
<text x="224.8" y="138.7">C21</text>
<text x="242.6" y="139.9">C25</text>
<text x="242.6" y="142.5">47n</text>
<text x="223.5" y="148.8">R30</text>
<text x="46.3" y="154.5">U1</text>
<text x="223.5" y="151.4">51</text>
<text x="42.8" y="160.9">VI</text>
<text x="44.1" y="157.1">L78L33</text>
<text x="49.8" y="160.9">VO</text>
<text x="115.6" y="160.2">C69</text>
<text x="36.2" y="166">C1</text>
<text x="48.5" y="164.8" transform="rotate(-90 48.5 164.8)">GND</text>
<text x="64.1" y="166.6">C3</text>
<text x="70.5" y="166.6">RV1</text>
<text x="115.6" y="162.8">0.1u</text>
<text x="36.2" y="168.5">10u</text>
<text x="64.1" y="169.1">0.1u</text>
<text x="70.4" y="169.1">10K</text>
<text x="102.9" y="169.8">U2A</text>
<text x="102.9" y="171.7">LM358</text>
<text x="99.2" y="174.2">+</text>
<text x="102.5" y="179.6" transform="rotate(-90 102.5 179.6)">V-</text>
<text x="102.5" y="175.1" transform="rotate(-90 102.5 175.1)">V+</text>
</g>
<g font-size="1.8" fill="#a90000">
<text x="88" y="39.4" transform="rotate(-90 88 39.4)">1</text>
<text x="93.1" y="39.4" transform="rotate(-90 93.1 39.4)">4</text>
<text x="151.5" y="39.4" transform="rotate(-90 151.5 39.4)">1</text>
<text x="156.6" y="39.4" transform="rotate(-90 156.6 39.4)">4</text>
<text x="214.4" y="39.4" transform="rotate(-90 214.4 39.4)">1</text>
<text x="219.5" y="39.4" transform="rotate(-90 219.5 39.4)">4</text>
<text x="88" y="47.1" transform="rotate(-90 88 47.1)">2</text>
<text x="93.1" y="47.1" transform="rotate(-90 93.1 47.1)">3</text>
<text x="151.5" y="47.1" transform="rotate(-90 151.5 47.1)">2</text>
<text x="156.6" y="47.1" transform="rotate(-90 156.6 47.1)">3</text>
<text x="214.4" y="47.1" transform="rotate(-90 214.4 47.1)">2</text>
<text x="219.5" y="47.1" transform="rotate(-90 219.5 47.1)">3</text>
<text x="81.4" y="68" transform="rotate(-90 81.4 68)">3</text>
<text x="144.9" y="68" transform="rotate(-90 144.9 68)">3</text>
<text x="207.7" y="68" transform="rotate(-90 207.7 68)">3</text>
<text x="73.9" y="73.1">1</text>
<text x="81.4" y="75.6" transform="rotate(-90 81.4 75.6)">2</text>
<text x="137.4" y="73.1">1</text>
<text x="144.9" y="75.6" transform="rotate(-90 144.9 75.6)">2</text>
<text x="200.3" y="73.1">1</text>
<text x="207.7" y="75.6" transform="rotate(-90 207.7 75.6)">2</text>
<text x="95.2" y="131.8">5</text>
<text x="95.2" y="126.7">6</text>
<text x="107.9" y="129.3">7</text>
<text x="201.2" y="130.6">3</text>
<text x="216.5" y="130.6">2</text>
<text x="256.5" y="130.6">1</text>
<text x="256.5" y="133.1">2</text>
<text x="204.2" y="139.8" transform="rotate(-90 204.2 139.8)">1</text>
<text x="209.3" y="139.1" transform="rotate(-90 209.3 139.1)">6</text>
<text x="40.6" y="159.8">3</text>
<text x="53.3" y="159.8">1</text>
<text x="47.4" y="167.1" transform="rotate(-90 47.4 167.1)">2</text>
<text x="75.9" y="164.5" transform="rotate(-90 75.9 164.5)">1</text>
<text x="78.7" y="166.8">2</text>
<text x="75.9" y="170.9" transform="rotate(-90 75.9 170.9)">3</text>
<text x="97.1" y="173.1">3</text>
<text x="101.3" y="170.9" transform="rotate(-90 101.3 170.9)">8</text>
<text x="97.1" y="178.2">2</text>
<text x="109.8" y="175.6">1</text>
<text x="101.3" y="182.3" transform="rotate(-90 101.3 182.3)">4</text>
</g>
<g font-size="1.8" fill="#0000c2">
<text x="85.7" y="56.1">10T</text>
<text x="85.7" y="58.2">@ FT37-43</text>
<text x="90.3" y="56.1">bifilar</text>
<text x="149.2" y="56.1">10T</text>
<text x="149.2" y="58.2">@ FT37-43</text>
<text x="153.8" y="56.1">bifilar</text>
<text x="212.1" y="56.1">10T</text>
<text x="212.1" y="58.2">@ FT37-43</text>
<text x="216.6" y="56.1">bifilar</text>
<text x="29.8" y="68.3">see</text>
<text x="34.2" y="68.3">/Root/</text>
<text x="238.8" y="82.3">6</text>
<text x="241.1" y="82.3">dB</text>
<text x="244.7" y="82.3">splitter</text>
<text x="46.4" y="89.9">6</text>
<text x="48.7" y="89.9">dB</text>
<text x="52.3" y="89.9">attenuator</text>
<text x="109.9" y="89.9">6</text>
<text x="112.2" y="89.9">dB</text>
<text x="115.8" y="89.9">attenuator</text>
<text x="172.7" y="90.6">6</text>
<text x="175.1" y="90.6">dB</text>
<text x="178.7" y="90.6">attenuator</text>
<text x="255.9" y="126.1">&quot;AF.IN&quot;</text>
<text x="91.4" y="139.2">Inverting</text>
<text x="91.4" y="141.2">þÿ&quot;eS9</text>
<text x="91.4" y="143.3">&lt;</text>
<text x="94.2" y="143.3">S9</text>
<text x="97.8" y="141.2">-</text>
<text x="97.8" y="143.3">-</text>
<text x="100.5" y="141.2">output</text>
<text x="100.5" y="143.3">output</text>
<text x="100.8" y="139.2">comparator</text>
<text x="107.7" y="141.2">LOW</text>
<text x="107.7" y="143.3">HIGH</text>
<text x="218.4" y="144.6" transform="rotate(-90 218.4 144.6)">diplexer</text>
<text x="218.4" y="152.2" transform="rotate(-90 218.4 152.2)">Simple</text>
<text x="78.1" y="169.9">0.005V</text>
<text x="96.5" y="195.3">Not</text>
<text x="100.9" y="195.3">used</text>
<text x="106.5" y="195.3">half</text>
</g>
</svg>
